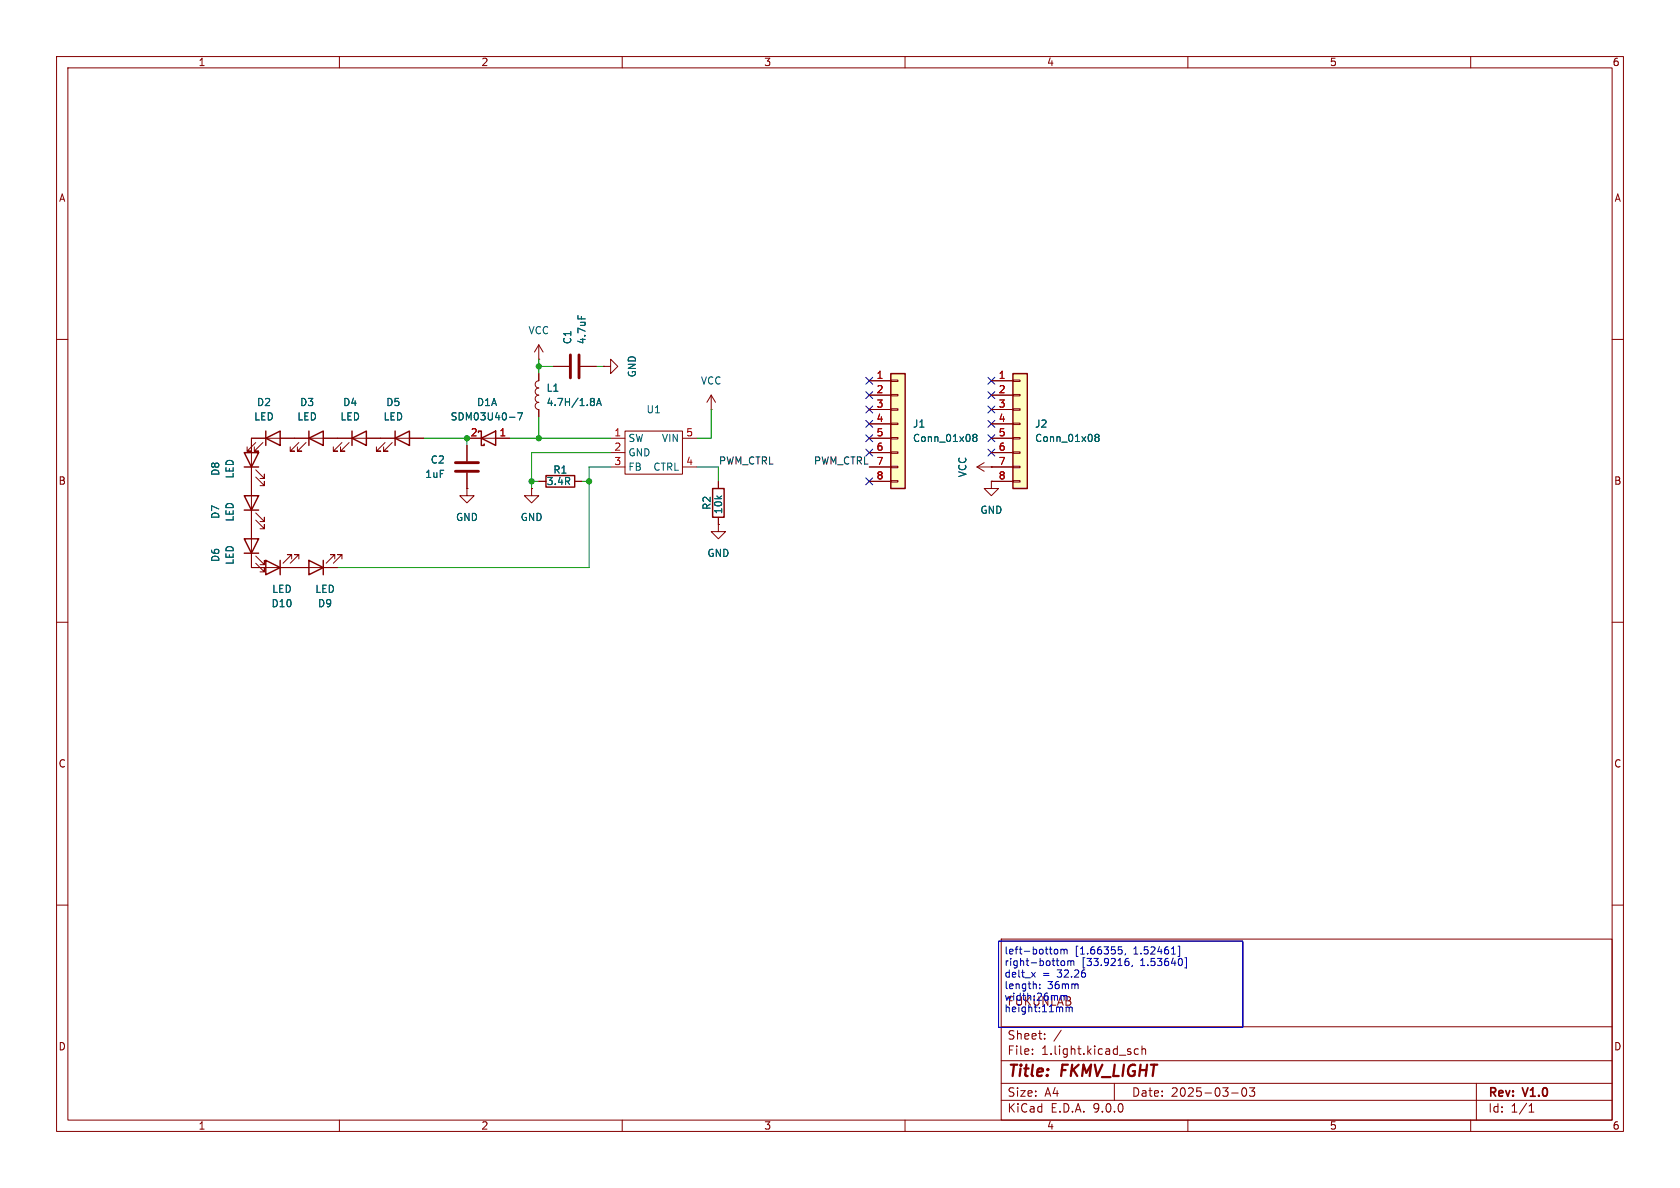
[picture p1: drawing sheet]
<svg xmlns="http://www.w3.org/2000/svg" width="297mm" height="210mm" viewBox="0 0 297 210" stroke-linecap="round" stroke-linejoin="round" font-family="sans-serif">
<g fill="none" stroke="#840000" stroke-width=".18">
<path d="M10 10h277v190h-277zM12 12h273v186h-273zM60 10v2M110 10v2M160 10v2M210 10v2M260 10v2M10 60h2M44.4 77.5v7.6M59.7 77.5h15.2M60.5 78.2l-1.6 1.6h.8h-.8v-.8M61.7 78.2l-1.5 1.6h.8h-.8v-.8"/>
<path d="M68.1 78.2l-1.6 1.6h.8h-.8v-.8M69.3 78.2l-1.5 1.6h.8h-.8v-.8M95.2 66v1.3a.64 .64 0 0 0-.6 .6 .64 .64 0 0 0 .6 .7 .64 .64 0 0 0-.6 .6 .64 .64 0 0 0 .6 .7M95.2 69.9a.64 .64 0 0 0-.6 .6 .64 .64 0 0 0 .6 .6 .64 .64 0 0 0-.6 .7 .64 .64 0 0 0 .6 .6v1.3M95.2 63.5h.1M95.2 61v2.5M95.2 61l-.7 1.2M95.2 61l.8 1.2M97.8 64.8h2.8M102.6 64.8h2.8M285 60h2M45.2 84.3l1.5 1.6v-.8v.8h-.7"/>
<path d="M45.2 83.1l1.5 1.5v-.8v.8h-.7M172.7 82.6l1.3 .7M172.7 82.6h2.6M174 81.8l-1.3 .8M175.3 82.6h.1M10 110h2M285 110h2M10 160h2M177 166h108v32h-108zM285 160h2M60 198v2M110 198v2"/>
<path d="M160 198v2M177 194.5h108M177 191.5h108M177 187.5h108M177 181.5h108M182.5 186.3v.1M182.5 185.5v.1M184.7 183.6v.1M184.7 182.8v.1M187.6 182.1l-1.3 2M197 191.5v3M201.2 185.5l-.4-.1-.3 .3v.4l.2 .2h.5"/>
<path d="M201.9 185.5l.2-.1 .4 .1v.9M201.9 184.9v1.5M210 198v2M217.7 193.2h1.2M219.7 192.4l.2-.1a.81 .81 0 0 1 .6 .6 .81 .81 0 0 1-.3 .8l-.2 .1a.81 .81 0 0 1-.3-1.4zM220.9 192.3h.9l-.5 .6 .4 .1v.7l-.2 .1h-.4l-.2-.1M260 198v2M261 191.5v6.5M270.3 196.6h.9M270.3 195.5l.4-.4v1.5"/>
</g>
<path d="M62.2 77.5l2.6-1.3v2.5zM62.2 76.2v2.5M69.8 77.5l2.6-1.3v2.5zM69.8 76.2v2.5M43.2 80h2.5l-1.3 2.6zM43.2 82.6h2.5" fill="none" stroke="#840000" stroke-width=".25"/>
<path d="M102.2 55.8v.6M105 70.5l.1 .2-.1 .2M105 71l.1 .2-.1 .4M105.5 71.7l.4-1.3 .4 1.3M105.6 71.3h.6" fill="none" stroke="#006464" stroke-width=".18"/>
<path d="M100.8 62.7v4.1M102.4 62.7v4.1" fill="none" stroke="#840000" stroke-width=".51"/>
<path d="M157.5 66h2.5v20.4h-2.5z" fill="#ffffc2"/>
<g fill="none" stroke="#840000" stroke-width=".25">
<path d="M47 77.5l2.5-1.3v2.5zM47 76.2v2.5M54.6 77.5l2.5-1.3v2.5zM54.6 76.2v2.5M84.6 76.5v-.3h.5v2.5h.5v-.2M85.1 77.5l2.5-1.3v2.5zM157.5 66h2.5v20.4h-2.5zM43.2 95.3h2.5l-1.3 2.5zM43.2 97.8h2.5M47 99.1l2.5 1.2-2.5 1.3zM49.5 99.1v2.5M54.6 99.1l2.5 1.2-2.5 1.3z"/>
<path d="M57.1 99.1v2.5M96.5 84.1h5.1v2h-5.1zM126 86.4h2v5h-2z"/>
</g>
<g fill="none" stroke="#840000" stroke-width=".18">
<path d="M44.4 77.5h15.3M45.2 78.2l-1.5 1.6h.7h-.7v-.8M46.5 78.2l-1.5 1.6h.7h-.7v-.8M52.8 78.2l-1.5 1.6h.8h-.8v-.8M54.1 78.2l-1.5 1.6h.7h-.7v-.8M82.5 77.5h7.7M82.5 78.7v2.8M106.7 64.8h1.2v-1.3l1.3 1.3-1.3 1.2v-1.2M106.7 64.8h.1M107.9 77.5h2.6M110.5 76.2h10.1v7.6h-10.1zM120.6 77.5h2.6"/>
<path d="M125.7 72.4h.1M125.7 69.9l-.7 1.2M125.7 69.9l.8 1.2M125.7 69.9v2.5M153.7 67.3h3.8M153.7 69.9h3.8M153.7 72.4h3.8M153.7 74.9h3.8M153.7 77.5h3.8M157.5 67.2h1.2v.2h-1.2zM157.5 69.7h1.2v.3h-1.2zM157.5 72.3h1.2v.2h-1.2z"/>
<path d="M157.5 74.8h1.2v.3h-1.2zM157.5 77.3h1.2v.3h-1.2zM157.5 79.9h1.2v.2h-1.2zM44.4 92.7v7.6h15.3M45.2 99.6l1.5 1.5v-.8v.8h-.7M45.2 98.3l1.5 1.5v-.7v.7h-.7M51.6 98.8v-.8h-.8h.8l-1.6 1.6M52.8 98.8v-.8h-.7h.7l-1.5 1.6M59.2 98.8v-.8h-.8h.8l-1.5 1.6M60.5 98.8v-.8h-.8h.8l-1.6 1.6M82.5 86.4v1.2h1.3l-1.3 1.3-1.2-1.3h1.2M82.5 86.4h.1"/>
<path d="M82.5 83.6v2.8M94 86.4v1.2h1.2l-1.2 1.3-1.3-1.3h1.3M94 86.4h.1M95.2 85.1h1.3M101.6 85.1h1.3M107.9 80h2.6M107.9 82.6h2.6M120.6 82.6h2.6M127 92.7v1.3h1.3l-1.3 1.3-1.3-1.3h1.3M127 92.7h.1M127 85.1v1.3M127 91.4v1.3"/>
<path d="M153.7 80h3.8M153.7 82.6h3.8M153.7 85.1h3.8M157.5 82.4h1.2v.3h-1.2zM157.5 85h1.2v.2h-1.2zM175.3 85.1v1.3h1.2l-1.2 1.2-1.3-1.2h1.3M175.3 85.1h.1"/>
</g>
<path d="M90.1 73.8h.9M91.5 73h.9l-.6 1.2M172.2 77.3l-.2-.2 .2-.3h.3l.2 .2-.2 .3M172.2 77.3l-.2 .3v.3l.2 .1h.4l.1-.2v-.2l-.2-.3M172.2 77.3h.3" fill="none" stroke="#006464" stroke-width=".18"/>
<path d="M80.5 81.8h4.1M80.5 83.3h4.1" fill="none" stroke="#840000" stroke-width=".51"/>
<path d="M179.1 66h2.5v20.4h-2.5z" fill="#ffffc2"/>
<path d="M179.1 66h2.5v20.4h-2.5zM43.2 87.6h2.5l-1.3 2.6zM43.2 90.2h2.5" fill="none" stroke="#840000" stroke-width=".25"/>
<g fill="none" stroke="#840000" stroke-width=".18">
<path d="M47 77.5h-2.6v2.5M49.5 77.5h5.1M57.1 77.5h5.1M64.8 77.5h5M72.4 77.5h2.5M82.5 77.5h2.6M82.5 78.7v2.8M87.6 77.5h2.6M95.2 66v1.3M95.2 72.4v1.3M97.8 64.8h2.8M102.6 64.8h2.8"/>
<path d="M106.7 64.8h.1M153.7 67.3h3.8M153.7 69.9h3.8M153.7 72.4h3.8M153.7 74.9h3.8M153.7 77.5h3.8M175.3 67.3h3.8M175.3 69.9h3.8M175.3 72.4h3.8M175.3 74.9h3.8M175.3 77.5h3.8M179.1 67.2h1.2v.2h-1.2z"/>
<path d="M179.1 69.7h1.2v.3h-1.2zM179.1 72.3h1.2v.2h-1.2zM179.1 74.8h1.2v.3h-1.2zM179.1 77.3h1.2v.3h-1.2zM179.1 79.9h1.2v.2h-1.2zM44.4 82.6v12.7M44.4 97.8v2.5h2.6M45.2 91.9l1.5 1.6v-.8v.8h-.7M45.2 90.7l1.5 1.5v-.8v.8h-.7M82.5 86.4h.1M82.5 83.6v2.8M94 86.4h.1"/>
<path d="M95.2 85.1h1.3M101.6 85.1h1.3M127 92.7h.1M127 85.1v1.3M127 91.4v1.3M153.7 80h3.8M153.7 82.6h3.8M153.7 85.1h3.8M175.3 82.6h.1M175.3 85.1h.1M175.3 80h3.8M175.3 82.6h3.8"/>
<path d="M175.3 85.1h3.8M179.1 82.4h1.2v.3h-1.2zM179.1 85h1.2v.2h-1.2zM49.5 100.3h5.1M57.1 100.3h2.6"/>
</g>
<g fill="none" stroke="#006464" stroke-width=".18">
<path d="M102.2 55.8v.6M90.1 73.8h.9M91.5 73h.9l-.6 1.2M105 70.5l.1 .2-.1 .2M105 71l.1 .2-.1 .4M105.5 71.7l.4-1.3 .4 1.3M105.6 71.3h.6M172.2 77.3l-.2-.2 .2-.3h.3l.2 .2-.2 .3M172.2 77.3h.3M172.2 77.3l-.2 .3v.3l.2 .1h.4l.1-.2v-.2l-.2-.3M193.8 77.3l-.2-.2 .2-.3h.3l.2 .2-.2 .3M193.8 77.3l-.2 .3v.3l.2 .1h.4l.1-.2v-.2l-.2-.3"/>
<path d="M193.8 77.3h.3"/>
</g>
<path d="M74.9 77.5h7.6v1.2M90.2 77.5h17.7M95.2 63.5v2.5M95.2 73.7v3.8M95.2 64.8h2.6M105.4 64.8h1.3M125.7 72.4v5.1h-2.5M94 85.1h1.2M102.9 85.1h1.2M107.9 82.6h-3.8v17.7h-44.4M107.9 80h-13.9v6.4M123.2 82.6h3.8v2.5" fill="none" stroke="#009600" stroke-width=".18"/>
<g fill="none" stroke="#000084" stroke-width=".18">
<path d="M153.1 74.3l1.2 1.2M153.1 76.9l1.2 1.2M153.1 66.7l1.2 1.2M153.1 79.4l1.2 1.2M153.1 71.8l1.2 1.2M153.1 69.2l1.2 1.3M154.3 74.3l-1.2 1.2M154.3 76.9l-1.2 1.2M154.3 66.7l-1.2 1.2M154.3 79.4l-1.2 1.2M154.3 71.8l-1.2 1.2M154.3 69.2l-1.2 1.3"/>
<path d="M174.7 74.3l1.2 1.2M174.7 69.2l1.2 1.3M174.7 76.9l1.2 1.2M174.7 66.7l1.2 1.2M174.7 71.8l1.2 1.2M174.7 79.4l1.2 1.2M175.9 74.3l-1.2 1.2M175.9 69.2l-1.2 1.3M175.9 76.9l-1.2 1.2M175.9 66.7l-1.2 1.2M175.9 71.8l-1.2 1.2M175.9 79.4l-1.2 1.2"/>
<path d="M153.1 84.5l1.2 1.2M154.3 84.5l-1.2 1.2"/>
</g>
<g fill="none" stroke="#0000c2" stroke-width=".18">
<path d="M176.5 166.4h43.2v15.2h-43.2zM182.4 171.9l.6 .8M183 171.9l-.6 .8M183.8 174.7v.1M183.8 174v.1M186.5 167.9l.3-.1 .2 .2v.4l-.2 .2h-.3l-.1-.2zM187.6 167.9l.3-.1 .2 .2M187.6 167.8v.8M187.6 170l.2-.2 .4 .2v.4l-.1 .2-.3 .1-.2-.1zM188.1 168l.2-.2 .3 .1v.7M188.1 168v.6M188.5 178v.9"/>
<path d="M188.8 170l.3-.2 .2 .2M188.8 169.8v.9M189 178.2v.7M189.3 170v.7M189.6 178.2v.7M189.7 169.8l-.4 .2M189.8 169.9l.1 .8M197.7 167.4h.6M197.8 167.9h.3l.3 .2-.1 .4-.5 .1M199 168.6l-.1 .2M199 170l.4-.1 .2 .2-.1 .5h-.5M199.5 169.4l-.4 .1"/>
<path d="M200.2 170.6l-.1 .3M208.2 167.3h.3v1.8h-.3M209.5 169.3h.3v1.8h-.3"/>
</g>
<g fill="#009600" stroke="#009600" stroke-width=".18">
<circle cx="94" cy="85.1" r=".46"/>
<circle cx="95.2" cy="77.5" r=".46"/>
<circle cx="95.2" cy="64.8" r=".46"/>
<circle cx="82.5" cy="77.5" r=".46"/>
<circle cx="104.1" cy="85.1" r=".46"/>
</g>
<g font-size="2.8" fill="#840000">
<text x="178" y="190.9">Title:</text>
<text x="187.7" y="190.9">FKMV_LIGHT</text>
</g>
<text font-size="2.1" fill="#0000c2" x="178" y="178">FUKUNLAB</text>
<g font-size="2.1" fill="#840000">
<text x="178" y="184">Sheet:</text>
<text x="178" y="186.7">File:</text>
<text x="184.1" y="186.7">1.light.kicad_sch</text>
<text x="178" y="196.9">KiCad</text>
<text x="178" y="194.1">Size:</text>
<text x="184.7" y="194.1">A4</text>
<text x="185.7" y="196.9">E.D.A.</text>
<text x="193.3" y="196.9">9.0.0</text>
<text x="200" y="194.1">Date:</text>
<text x="207" y="194.1">2025-03-03</text>
<text x="263" y="194.3">Rev:</text>
<text x="263" y="196.9">Id:</text>
<text x="267.1" y="196.9">1/1</text>
<text x="269.4" y="194.3">V1.0</text>
</g>
<g font-size="1.8" fill="#840000">
<text x="35" y="11.9">1</text>
<text x="85" y="11.9">2</text>
<text x="135" y="11.9">3</text>
<text x="185" y="11.9">4</text>
<text x="235" y="11.9">5</text>
<text x="285" y="11.9">6</text>
<text x="10.3" y="35.9">A</text>
<text x="285.3" y="35.9">A</text>
<text x="10.3" y="85.9">B</text>
<text x="285.3" y="85.9">B</text>
<text x="10.3" y="135.9">C</text>
<text x="285.3" y="135.9">C</text>
<text x="10.3" y="185.9">D</text>
<text x="285.3" y="185.9">D</text>
<text x="35" y="199.9">1</text>
<text x="85" y="199.9">2</text>
<text x="135" y="199.9">3</text>
<text x="185" y="199.9">4</text>
<text x="235" y="199.9">5</text>
<text x="285" y="199.9">6</text>
</g>
<g font-size="1.8" fill="#006464">
<text x="93.3" y="59.3">VCC</text>
<text x="101.2" y="61" transform="rotate(-90 101.2 61)">C1</text>
<text x="103.7" y="61" transform="rotate(-90 103.7 61)">4.7uF</text>
<text x="45.3" y="72">D2</text>
<text x="53" y="72">D3</text>
<text x="60.6" y="72">D4</text>
<text x="68.2" y="72">D5</text>
<text x="84.2" y="72">D1A</text>
<text x="96.5" y="69.4">L1</text>
<text x="96.5" y="72">4.7H/1.8A</text>
<text x="112.6" y="66.8" transform="rotate(-90 112.6 66.8)">GND</text>
<text x="123.8" y="68.2">VCC</text>
<text x="44.8" y="74.5">LED</text>
<text x="52.5" y="74.5">LED</text>
<text x="60.1" y="74.5">LED</text>
<text x="67.7" y="74.5">LED</text>
<text x="79.6" y="74.5">SDM03U40-7</text>
<text x="114.2" y="73.3">U1</text>
<text x="161.3" y="75.8">J1</text>
<text x="182.9" y="75.8">J2</text>
<text x="76" y="82.1">C2</text>
<text x="97.7" y="83.9">R1</text>
<text x="111" y="78.3">SW</text>
<text x="111" y="80.9">GND</text>
<text x="111" y="83.4">FB</text>
<text x="115.4" y="83.4">CTRL</text>
<text x="116.9" y="78.3">VIN</text>
<text x="161.3" y="78.3">Conn_01x08</text>
<text x="182.9" y="78.3">Conn_01x08</text>
<text x="39" y="84.2" transform="rotate(-90 39 84.2)">D8</text>
<text x="41.5" y="84.7" transform="rotate(-90 41.5 84.7)">LED</text>
<text x="75.1" y="84.7">1uF</text>
<text x="96.6" y="86">3.4R</text>
<text x="171" y="84.5" transform="rotate(-90 171 84.5)">VCC</text>
<text x="39" y="91.8" transform="rotate(-90 39 91.8)">D7</text>
<text x="41.5" y="92.3" transform="rotate(-90 41.5 92.3)">LED</text>
<text x="80.5" y="92.3">GND</text>
<text x="91.9" y="92.3">GND</text>
<text x="125.8" y="90.2" transform="rotate(-90 125.8 90.2)">R2</text>
<text x="127.9" y="91" transform="rotate(-90 127.9 91)">10k</text>
<text x="173.2" y="91">GND</text>
<text x="39" y="99.4" transform="rotate(-90 39 99.4)">D6</text>
<text x="41.5" y="99.9" transform="rotate(-90 41.5 99.9)">LED</text>
<text x="125" y="98.7">GND</text>
<text x="47.9" y="107.5">D10</text>
<text x="48" y="105">LED</text>
<text x="55.6" y="105">LED</text>
<text x="56.1" y="107.5">D9</text>
</g>
<g font-size="1.8" fill="#a90000">
<text x="154.9" y="67.1">1</text>
<text x="154.9" y="69.6">2</text>
<text x="176.5" y="67.1">1</text>
<text x="176.5" y="69.6">2</text>
<text x="83.1" y="77.2">2</text>
<text x="88.2" y="77.2">1</text>
<text x="108.5" y="77.2">1</text>
<text x="121.2" y="77.2">5</text>
<text x="154.9" y="72.1">3</text>
<text x="154.9" y="74.7">4</text>
<text x="154.9" y="77.2">5</text>
<text x="176.5" y="72.1">3</text>
<text x="176.5" y="74.7">4</text>
<text x="176.5" y="77.2">5</text>
<text x="108.5" y="79.8">2</text>
<text x="108.5" y="82.3">3</text>
<text x="121.2" y="82.3">4</text>
<text x="154.9" y="79.8">6</text>
<text x="154.9" y="82.3">7</text>
<text x="176.5" y="79.8">6</text>
<text x="176.5" y="82.3">7</text>
<text x="154.9" y="84.8">8</text>
<text x="176.5" y="84.8">8</text>
</g>
<g font-size="1.8" fill="#0f0f0f">
<text x="127" y="82.2">PWM_CTRL</text>
<text x="143.8" y="82.2">PWM_CTRL 7</text>
</g>
<g font-size="1.8" fill="#0000c2">
<text x="177.5" y="169">left-bottom</text>
<text x="177.5" y="171.1">right-bottom</text>
<text x="177.5" y="173.1">delt_x</text>
<text x="184.3" y="173.1">=</text>
<text x="187" y="173.1">32.26</text>
<text x="190" y="169">[1.66355,</text>
<text x="191.2" y="171.1">[33.9216,</text>
<text x="200.5" y="169">1.52461]</text>
<text x="201.7" y="171.1">1.53640]</text>
<text x="177.5" y="175.2">length:</text>
<text x="177.5" y="177.2">width:26mm</text>
<text x="177.5" y="179.3">height:11mm</text>
<text x="185.2" y="175.2">36mm</text>
</g>
</svg>
